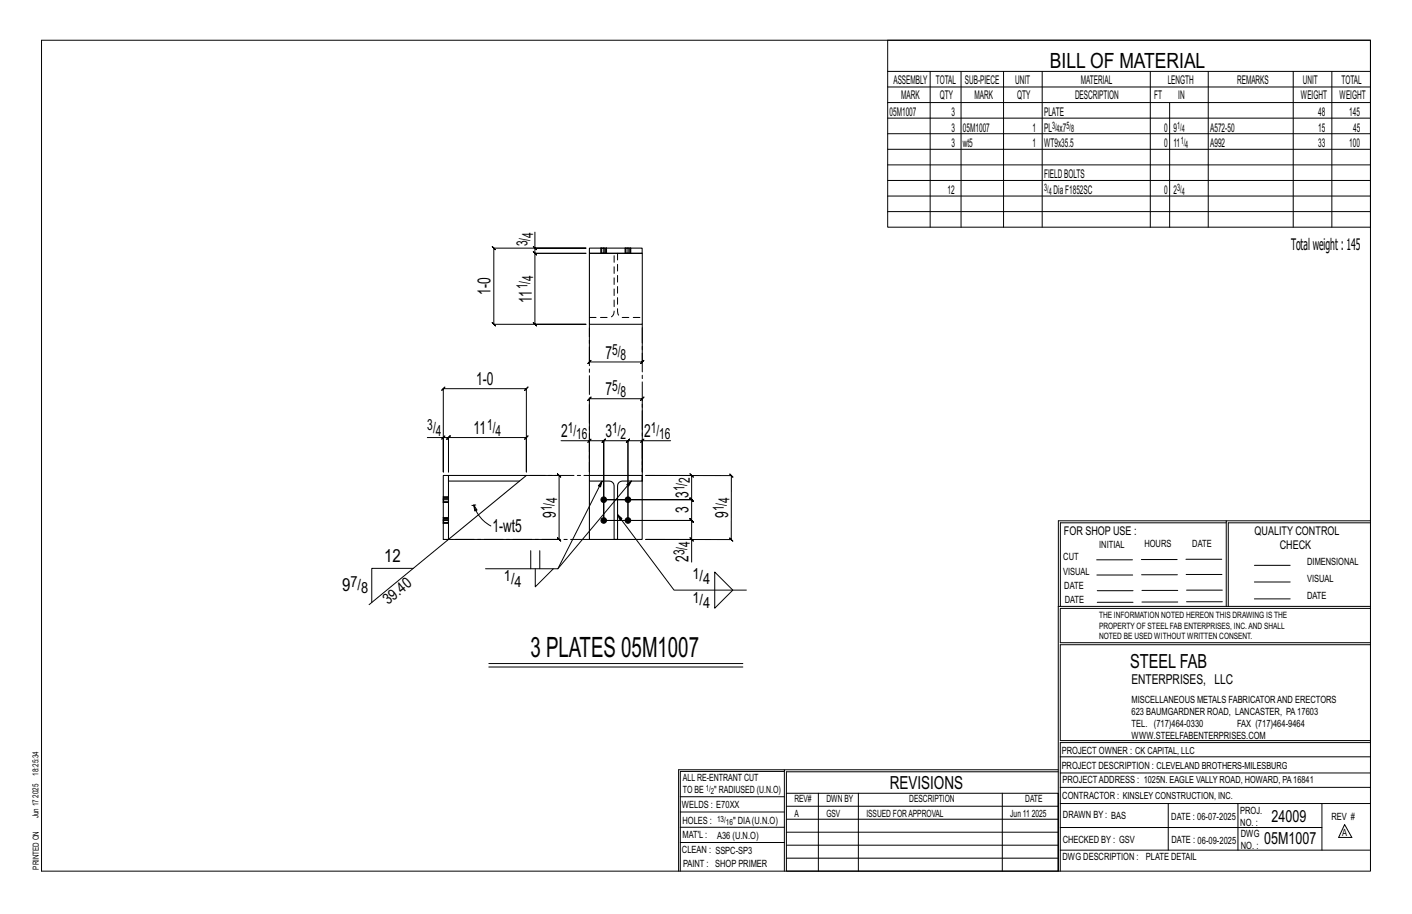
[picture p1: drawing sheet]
<svg xmlns="http://www.w3.org/2000/svg" width="432mm" height="279mm" viewBox="0 0 432 279" stroke-linecap="round" stroke-linejoin="round" font-family="sans-serif">
<g fill="none" stroke="#000" stroke-width=".31">
<path d="M12.7 12.3h406.4v254h-406.4zM271.5 12.3h147.6v57.2h-147.6zM271.5 21.8h147.6M271.5 26.6h147.6M271.5 31.4h147.6M271.5 36.1h147.6M284.5 21.8v47.7M293.9 21.8v47.7M306.9 21.8v47.7M318.7 21.8v47.7M351.8 21.8v47.7M357.7 31.4v38.1"/>
<path d="M369.5 21.8v47.7M395.5 21.8v47.7M407.3 21.8v47.7M271.5 40.9h147.6M271.5 45.6h147.6M271.5 50.4h147.6M271.5 55.2h147.6M271.5 59.9h147.6M163.1 75.4l1 1zM163.6 71v4.9h15.6h-28.2l-.5-.5 1 1-.5-.5v23.2l-.5-.5 1 1-.5-.5h28.2h-15.6l.5 .5-1-1 .5 .5v-21.7l.5 .5-1-1 .5 .5h15.6h-15.6l.5 .5-1-1 .5 .5v-1.5M271.5 64.7h147.6M180.2 100.2v10.4l-.5 .5 1-1-.5 .5h16.2l-.5 .5 1-1-.5 .5v-10.4"/>
<path d="M130.7 133.8h4.9v10.5v-25.5l-.5 .5 1-1-.5 .5h25.4l-.5 .5 1-1-.5 .5v25.5v-10.5l.5-.5-1 1 .5-.5h-23.8l.5-.5-1 1 .5-.5v10.5v-10.5l.5-.5-1 1 .5-.5h-1.6M135.6 133.8l.5-.5-1 1zM171.6 134.7h8.6v9.6v-22.4l-.5 .5 1-1-.5 .5h16.2l-.5 .5 1-1-.5 .5v22.4v-9.6h8.7M179.7 135.2l1-1zM180.2 134.7h4.4l-.5 .5 1-1-.5 .5v24.4v-24.4l-.5 .5 1-1-.5 .5h7.4l-.5 .5 1-1-.5 .5v24.4v-24.4l-.5 .5 1-1-.5 .5h4.4M196.9 134.2l-1 1zM144.9 154.4l1 1.5-.7 .3zM144.9 154.4a10.7 10.7 0 0 0 5.2 6.4M144.9 154.4l-.6 .1M145.5 154.4h-.6M162 145.3h9l-.5-.5 1 1-.5-.5v19.6l-.5-.5 1 1-.5-.5h-32.8M184.1 147.1l-1.1 1.4 .6 .3 .5-1.7-13.5 26.8h-22.1"/>
<path d="M188.9 157.3l.7 1.6 .6-.4-1.3-1.2 17.2 23.1h22.1M193.1 147.1l-1.4 1.1 .5 .4 .9-1.5-22.5 26.8M375 159.8h-50.7v25.6M375 159.2h-51.3l-.1 107.1M419.1 159.2h-44.1v26.2M419.1 159.8h-43.5v25.6M126.4 173.7h-12.7v10.5M137.2 164.9l-24.3 19.9M162.3 168.3v5.6M163.7 173.9v5.5l5.5-5.5M165.1 168.3v5.6M211 164.4l1 1z"/>
<path d="M211.5 164.9v-5.8l.5 .5-1-1 .5 .5h-26.9h26.9l.5 .5-1-1 .5 .5v-6.3l.5 .5-1-1 .5 .5h-26.9h26.9l.5 .5-1-1 .5 .5v-7.5l.5 .5-1-1 .5 .5h-14l26.2 .1-.5-.5 1 1-.5-.5-.1 19.5-.5-.5 1 1-.5-.5h-26.2h14.1v6.9M218.6 174.9l5.5 5.5-5.5 5.5zM335.4 171.1h10.9M335.4 175.8h11M349 171h11M349.1 175.7h11M362.7 171h10.9M362.7 175.6h11M383.6 172.8h11M383.6 177.9h11M323.7 185.4h95.4M335.5 184.1h11"/>
<path d="M335.5 180.6h11M349.2 184h11M349.2 180.5h11M362.9 180.4h10.9M362.9 184h10.9M383.6 183.1h11M419.1 186h-94.9v10.5h94.9M419.1 197.1h-94.9v29.3h94.9v.6h-94.9v39.3M149.5 202.8h77.7M149.5 203.9h77.7M239.9 235.8h-31.9v30.5M239.9 235.3h-32.4v31"/>
<path d="M323.6 235.3h-83.7v31M323.6 235.9h-83.1v6.6M324.2 236.3h94.9M324.2 231.4h94.9M208 252.9h31.9M208 257.5h31.9M208 243.6h31.9M208 248.2h31.9M240.5 242.5h83.1v23.8h-83.1zM240.5 258.4h83.1M240.5 254.4h83.1M240.5 250.4h83.1"/>
<path d="M240.5 246.5h83.1M250.3 242.5v23.8M262.5 242.5v23.8M306.5 242.5v23.8M324.2 253h80.1M324.2 245.6h94.9M324.2 259.9h94.9M324.2 240.7h94.9M357.3 245.6v14.3M378.6 245.6v14.3M404.3 245.6v14.3M411.2 252.1l2.2 3.9h-4z"/>
<path d="M240.5 262.3h83.1"/>
</g>
<g fill="#000" stroke="#000" stroke-width=".31">
<circle cx="184.6" cy="159.1" r=".86"/>
<circle cx="184.6" cy="152.8" r=".86"/>
<circle cx="192" cy="159.1" r=".86"/>
<circle cx="192" cy="152.8" r=".86"/>
</g>
<g fill="none" stroke="#000" stroke-width=".32">
<path d="M180.2 77.4h16.2v21.7h-16.2zM180.2 75.9h16.2v1.5h-16.2zM183.8 75.8v.1M183.8 77.4h.1M185.5 75.8v.1M185.5 77.4h.1M191.2 75.8v.1M191.2 77.4h.1M192.9 75.8v.1M192.9 77.4h.1M135.6 153.6h.1M135.6 151.9h.1"/>
<path d="M135.6 160h.1M135.6 158.2h.1M137.2 145.3h23.8l-2.1 1.8h-21.7zM137.2 153.6h.1M137.2 151.9h.1M137.2 160h.1M137.2 158.2h.1M158.9 147.1l-21.7 17.8h-1.6v-19.6h1.6v19.6M180.2 145.3h16.2v1.8h-6.1a1.46 1.46 0 0 0-1.4 1.4v16.4h-1.1v-16.4a1.46 1.46 0 0 0-1.5-1.4h-6.1zM180.2 147.1v17.8h16.2v-17.8"/>
</g>
<g fill="none" stroke="#000" stroke-width=".31" stroke-dasharray="2 1.4">
<path d="M183.8 75.8h.1M183.8 75.9v1.5M183.8 77.4h.1M184 77.4h-.2v-1.6h.2M184.3 75.8h.3v1.6h-.3zM184.3 77.4h-.3v-1.6h.3M184.6 77.4h.4v-1.6h.2M184.6 75.8h.4M185 77.4h.2v-1.6h.2M185.2 77.4h.2l.1-1.6M185.5 77.4v-1.5M185.5 77.4h-.1"/>
<path d="M188.9 77.4v17.9a1.64 1.64 0 0 0 1.4 1.7h6.1M191.2 75.8h.1M191.2 75.9v1.5M191.2 77.4h.1M191.4 77.4h-.2v-1.6h.2M191.7 75.8h.3v1.6h-.3zM191.7 77.4h-.3v-1.6h.3M192 77.4h.4v-1.6h.2M192 75.8h.4M192.4 77.4h.2v-1.6h.2M192.6 77.4h.2l.1-1.6M192.9 77.4v-1.5"/>
<path d="M192.9 77.4h-.1M180.2 97h6.1a1.64 1.64 0 0 0 1.5-1.7v-17.9M135.6 152.8h1.6v.3h-1.6zM135.6 153.6v-.1M135.6 152.8v-.4M135.6 159.1h1.6v.3h-1.6zM135.6 160v-.1M135.6 159.1v-.3M135.6 153.6h1.6M135.6 160h1.6M137.2 151.9h-1.6M137.2 158.2h-1.6"/>
<path d="M137.2 153.1v.3h-1.6v-.3M137.2 153.4v.1h-1.6v-.1M137.2 153.5v.1M137.2 151.9v.1M137.2 152.1v-.1l-1.6-.1M137.2 152.4v-.3h-1.6v-.1M137.2 152.8v-.4h-1.6v-.3M137.2 159.4v.3h-1.6v-.3M137.2 159.7v.2h-1.6v-.2M137.2 159.9v.1M137.2 158.2v.1M137.2 158.5v-.2l-1.6-.1"/>
<path d="M137.2 158.8v-.3h-1.6v-.2M137.2 159.1v-.3h-1.6v-.3M196.4 147.1v-1.8"/>
</g>
<path d="M196.4 99.1v48M161 145.3h19.2v-46.2M180.2 164.9h-43" fill="none" stroke="#000" stroke-width=".31" stroke-dasharray="5.8 1 1 1"/>
<text font-size="8.6" x="162.2" y="200.9">3 PLATES 05M1007</text>
<text font-size="6.4" x="321.1" y="20.7">BILL OF MATERIAL</text>
<text font-size="5.9" x="345.6" y="204.1">STEEL FAB</text>
<g font-size="5.5">
<text x="150" y="90.2" transform="rotate(-90 150 90.2)">1-0</text>
<text x="162.6" y="92.5" transform="rotate(-90 162.6 92.5)">11</text>
<text x="185.1" y="109.7">7</text>
<text x="145.6" y="117.8">1-0</text>
<text x="185.1" y="120.9">7</text>
<text x="144.8" y="132.8">11</text>
<text x="171.6" y="133.7">2</text>
<text x="185.1" y="133.7">3</text>
<text x="196.9" y="133.7">2</text>
<text x="210.5" y="152.2" transform="rotate(-90 210.5 152.2)">3</text>
<text x="170" y="158.3" transform="rotate(-90 170 158.3)">9</text>
<text x="210.5" y="157" transform="rotate(-90 210.5 157)">3</text>
<text x="222.6" y="158.4" transform="rotate(-90 222.6 158.4)">9</text>
<text x="150.6" y="162.7">1-wt5</text>
<text x="117.5" y="171.7">12</text>
<text x="210.5" y="171.8" transform="rotate(-90 210.5 171.8)">2</text>
<text x="104.6" y="180.7">9</text>
<text x="272.2" y="241.1">REVISIONS</text>
</g>
<g font-size="5.1">
<text x="388.9" y="251.3">24009</text>
<text x="386.6" y="258.1">05M1007</text>
</g>
<text font-size="4.9" x="394.8" y="76.4">Totalweight : 145</text>
<g font-size="4.7">
<text x="161.3" y="75.3" transform="rotate(-90 161.3 75.3)">3/</text>
<text x="163" y="72.7" transform="rotate(-90 163 72.7)">4</text>
<text x="161.3" y="88.4" transform="rotate(-90 161.3 88.4)">1/</text>
<text x="163" y="85.8" transform="rotate(-90 163 85.8)">4</text>
<text x="187.2" y="108.4">5/</text>
<text x="189.8" y="110.1">8</text>
<text x="187.2" y="119.7">5/</text>
<text x="189.8" y="121.3">8</text>
<text x="130.7" y="131.5">3/</text>
<text x="148.9" y="131.5">1/</text>
<text x="133.3" y="133.2">4</text>
<text x="151.5" y="133.2">4</text>
<text x="173.6" y="132.5">1/</text>
<text x="176.2" y="134.1">16</text>
<text x="187.2" y="132.5">1/</text>
<text x="189.8" y="134.1">2</text>
<text x="199" y="132.5">1/</text>
<text x="201.6" y="134.1">16</text>
<text x="210.9" y="147.6" transform="rotate(-90 210.9 147.6)">2</text>
<text x="170.4" y="153.7" transform="rotate(-90 170.4 153.7)">4</text>
<text x="209.3" y="150.2" transform="rotate(-90 209.3 150.2)">1/</text>
<text x="223.1" y="153.7" transform="rotate(-90 223.1 153.7)">4</text>
<text x="168.7" y="156.3" transform="rotate(-90 168.7 156.3)">1/</text>
<text x="221.4" y="156.3" transform="rotate(-90 221.4 156.3)">1/</text>
<text x="210.9" y="167.2" transform="rotate(-90 210.9 167.2)">4</text>
<text x="209.3" y="169.8" transform="rotate(-90 209.3 169.8)">3/</text>
<text x="107.2" y="179.5">7/</text>
<text x="154.1" y="177.7">1/</text>
<text x="157.4" y="179.4">4</text>
<text x="211.7" y="176.9">1/</text>
<text x="215" y="178.6">4</text>
<text x="110.4" y="181.1">8</text>
<text x="118.7" y="185" transform="rotate(-39 118.7 185)">39.40</text>
<text x="211.7" y="184.2">1/</text>
<text x="215" y="185.9">4</text>
</g>
<text font-size="4.2" x="346" y="209.1">ENTERPRISES, LLC</text>
<g font-size="3.7">
<text x="273.2" y="25.6">ASSEMBLY</text>
<text x="286.2" y="25.6">TOTAL</text>
<text x="295.1" y="25.6">SUB-PIECE</text>
<text x="310.4" y="25.6">UNIT</text>
<text x="330.5" y="25.6">MATERIAL</text>
<text x="357.1" y="25.6">LENGTH</text>
<text x="378.3" y="25.6">REMARKS</text>
<text x="398.4" y="25.6">UNIT</text>
<text x="410.2" y="25.6">TOTAL</text>
<text x="272.1" y="35.5">05M1007</text>
<text x="275.6" y="30.4">MARK</text>
<text x="287.4" y="30.4">QTY</text>
<text x="290.9" y="35.5">3</text>
<text x="298" y="30.4">MARK</text>
<text x="311" y="30.4">QTY</text>
<text x="319.3" y="35.5">PLATE</text>
<text x="328.7" y="30.4">DESCRIPTION</text>
<text x="353" y="30.4">FT</text>
<text x="360.3" y="30.4">IN</text>
<text x="397.8" y="30.4">WEIGHT</text>
<text x="403.2" y="35.5">48</text>
<text x="409.6" y="30.4">WEIGHT</text>
<text x="412.6" y="35.5">145</text>
<text x="290.9" y="40.2">3</text>
<text x="294.5" y="40.2">05M1007</text>
<text x="315.8" y="40.2">1</text>
<text x="319.3" y="40.2">PL x7</text>
<text x="356" y="40.2">0</text>
<text x="358.9" y="40.2">9</text>
<text x="370.1" y="40.2">A572-50</text>
<text x="403.2" y="40.2">15</text>
<text x="413.8" y="40.2">45</text>
<text x="290.9" y="45">3</text>
<text x="294.5" y="45">wt5</text>
<text x="315.8" y="45">1</text>
<text x="319.3" y="45">WT9x35.5</text>
<text x="356" y="45">0</text>
<text x="358.9" y="45">11</text>
<text x="370.1" y="45">A992</text>
<text x="403.2" y="45">33</text>
<text x="412.6" y="45">100</text>
<text x="289.8" y="59.3">12</text>
<text x="319.3" y="54.5">FIELDBOLTS</text>
<text x="322.2" y="59.3">DiaF1852SC</text>
<text x="356" y="59.3">0</text>
<text x="358.9" y="59.3">2</text>
<text x="325.3" y="163.4">FOR SHOP USE :</text>
<text x="383.7" y="163.4">QUALITY CONTROL</text>
<text x="391.4" y="167.8">CHECK</text>
</g>
<g font-size="3.1">
<text x="321.7" y="39.4">3/</text>
<text x="323.1" y="40.5">4</text>
<text x="326.1" y="39.4">5/</text>
<text x="327.5" y="40.5">8</text>
<text x="360" y="39.4">1/</text>
<text x="361.4" y="40.5">4</text>
<text x="361.1" y="44.1">1/</text>
<text x="362.5" y="45.3">4</text>
<text x="319.3" y="58.4">3/</text>
<text x="320.7" y="59.5">4</text>
<text x="360" y="58.4">3/</text>
<text x="361.4" y="59.5">4</text>
<text x="336.2" y="167.4">INITIAL</text>
<text x="350" y="167.1">HOURS</text>
<text x="364.6" y="167.2">DATE</text>
<text x="325.2" y="171.3">CUT</text>
<text x="399.8" y="172.8">DIMENSIONAL</text>
<text x="325.1" y="175.8">VISUAL</text>
<text x="399.8" y="177.9">VISUAL</text>
<text x="325.5" y="180">DATE</text>
<text x="325.7" y="184.4">DATE</text>
<text x="399.8" y="183.1">DATE</text>
<text x="346" y="215">MISCELLANEOUS METALS FABRICATORAND ERECTORS</text>
<text x="346" y="218.6">623 BAUMGARDNER ROAD, LANCASTER, PA17603</text>
<text x="346" y="225.8">WWW.STEELFABENTERPRISES.COM</text>
<text x="346" y="222.2">TEL. (717)464-0330</text>
<text x="378.3" y="222.2">FAX (717)464-9464</text>
<text x="324.7" y="230.5">PROJECT OWNER : CK CAPITAL, LLC</text>
<text x="208.8" y="238.8">ALL RE-ENTRANT CUT</text>
<text x="324.7" y="235.1">PROJECT DESCRIPTION : CLEVELAND BROTHERS-MILESBURG</text>
<text x="324.9" y="239.5">PROJECTADDRESS : 1025N. EAGLE VALLY ROAD, HOWARD, PA16841</text>
<text x="208.8" y="242.5">TO BE</text>
<text x="218.4" y="242.5">&quot; RADIUSED (U.N.O)</text>
<text x="242.9" y="245.3">REV#</text>
<text x="252.7" y="245.3">DWN BY</text>
<text x="278.1" y="245.3">DESCRIPTION</text>
<text x="313.5" y="245.3">DATE</text>
<text x="324.9" y="244.2">CONTRACTOR : KINSLEY CONSTRUCTION, INC.</text>
<text x="208.5" y="247">WELDS : E70XX</text>
<text x="208.7" y="251.7">HOLES :</text>
<text x="224.2" y="251.8">&quot; DIA(U.N.O)</text>
<text x="242.9" y="249.9">A</text>
<text x="252.7" y="249.9">GSV</text>
<text x="264.9" y="249.9">ISSUED FORAPPROVAL</text>
<text x="309" y="249.9">Jun 11</text>
<text x="315.5" y="249.9">2025</text>
<text x="325.1" y="250">DRAWN BY : BAS</text>
<text x="358.2" y="250.5">DATE : 06-07-2025</text>
<text x="379.3" y="248.9">PROJ.</text>
<text x="407.2" y="250.5">REV #</text>
<text x="208.7" y="256.3">MAT'L :</text>
<text x="219.3" y="256.4">A36 (U.N.O)</text>
<text x="325" y="257.6">CHECKED BY : GSV</text>
<text x="358.3" y="257.7">DATE : 06-09-2025</text>
<text x="379.3" y="252.5">NO. :</text>
<text x="379.5" y="255.9">DWG</text>
<text x="410.5" y="255.5">A</text>
<text x="208.6" y="260.7">CLEAN : SSPC-SP3</text>
<text x="324.9" y="262.9">DWG DESCRIPTION :</text>
<text x="350.4" y="263">PLATE DETAIL</text>
<text x="379.5" y="259.5">NO. :</text>
<text x="208.9" y="265">PAINT : SHOP PRIMER</text>
</g>
<g font-size="2.7">
<text x="336.1" y="189">THE INFORMATION NOTED HEREON THIS DRAWING IS THE</text>
<text x="336.1" y="195.4">NOTED BE USED WITHOUT WRITTEN CONSENT.</text>
<text x="336.1" y="192.2">PROPERTY OF STEEL FAB ENTERPRISES, INC.AND SHALL</text>
</g>
<g font-size="2.6">
<text x="215.9" y="241.8">1/</text>
<text x="217.4" y="242.7">2</text>
<text x="219.3" y="251.1">13/</text>
<text x="222" y="252.1">16</text>
</g>
<g font-size="2.5">
<text x="11.7" y="237.1" transform="rotate(-90 11.7 237.1)">18:25:34</text>
<text x="11.8" y="243.8" transform="rotate(-90 11.8 243.8)">2025</text>
<text x="11.8" y="250.1" transform="rotate(-90 11.8 250.1)">Jun 17</text>
<text x="11.9" y="265.8" transform="rotate(-90 11.9 265.8)">PRINTED ON</text>
</g>
</svg>
